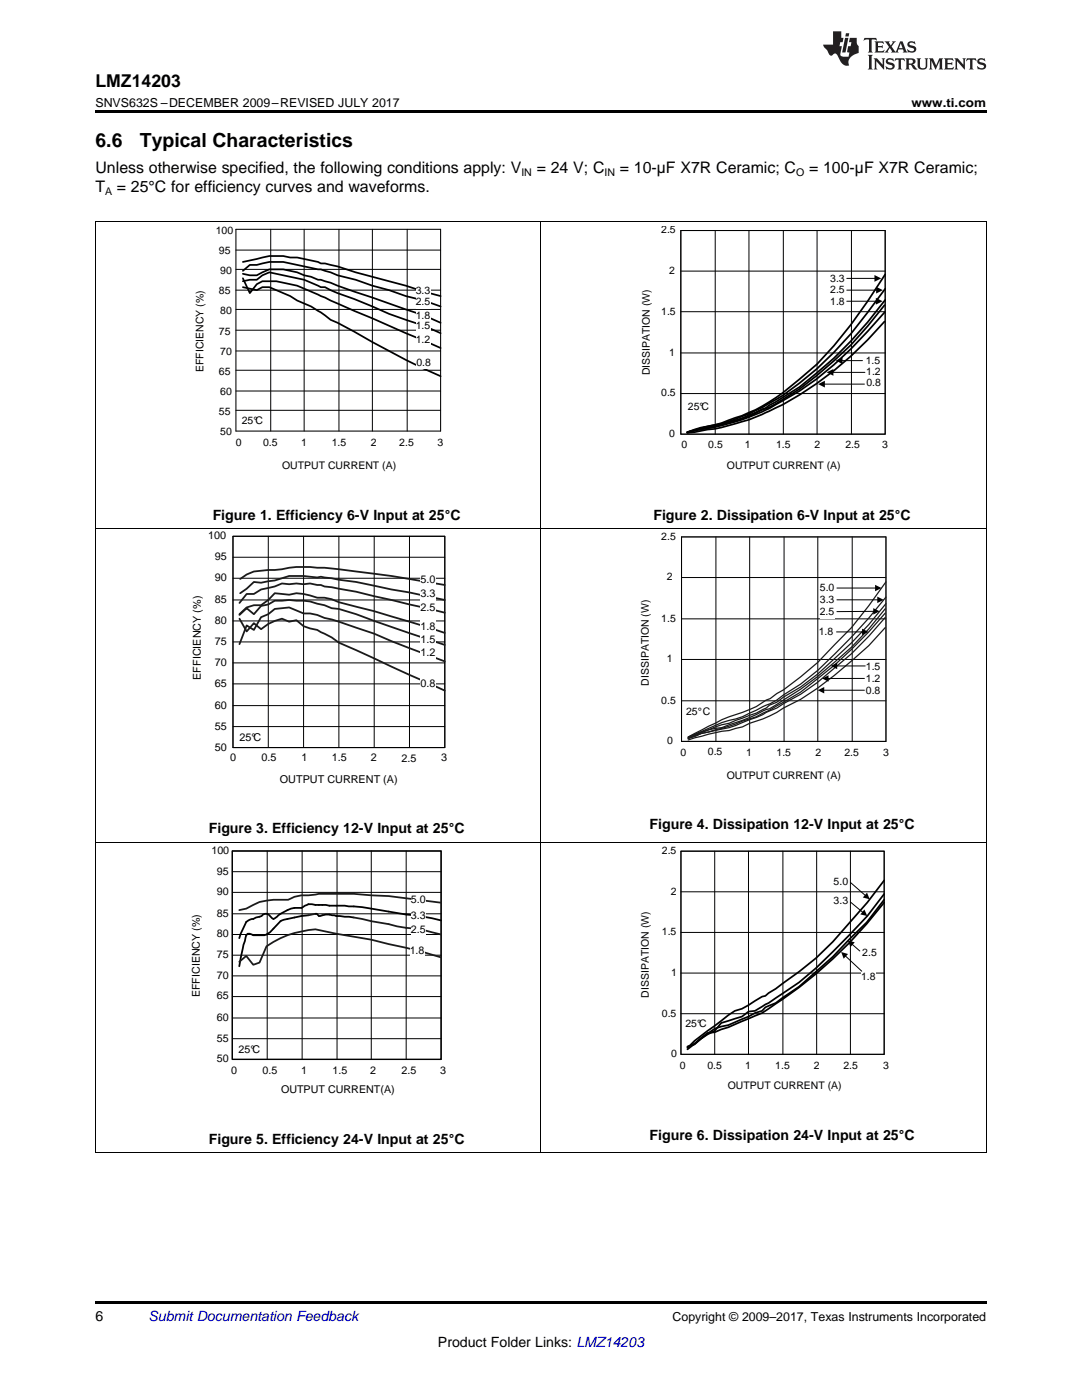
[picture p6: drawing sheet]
<svg xmlns="http://www.w3.org/2000/svg" width="216mm" height="279mm" viewBox="0 0 216 279" stroke-linecap="round" stroke-linejoin="round" font-family="sans-serif">
<path d="M19 259.7h177.8v.5h-177.8z" fill="#000"/>
<g fill="none" stroke="#000" stroke-width=".2">
<path d="M19.1 168.1v61.9M46.4 178.1h41.6M46.4 174h41.6M46.4 169.8h41.6v41.6h-41.6zM53.3 169.8v41.6M60.3 169.8v41.6M67.3 169.8v41.6M74.1 169.8v41.6M81 169.8v41.6M107.9 168.1v61.9M196.8 168.1v61.9M46.4 198.9h41.6"/>
<path d="M46.4 194.8h41.6M46.4 190.6h41.6M46.4 186.5h41.6M46.4 182.4h41.6M46.4 207.3h41.6M46.4 203.2h41.6M19 230h177.8"/>
</g>
<path d="M46.4 169.8h41.6v41.6h-41.6z" fill="none" stroke="#000" stroke-width=".27"/>
<path d="M62.9 182.4l-1.4 .3M70.6 183.1l10.4 2.1a29.3 29.3 0 0 1 7 1.3M88 180.2l-10.4-1.4-7-.4h-7l-2.1 .3h-1.4l-1.3 .3-1.3 .6h-2.9a9.5 9.5 0 0 0-5.5 1.7l-1.4 .3M88 191.1l-3.5-1.1-10.4-2.5-7-1.2-4.2-.8-1.4 .1a18.5 18.5 0 0 0-8.3 3.3l-1.4 3.2-1.3 .4-1.4-1.7-1.4 1.2" fill="none" stroke="#1a1a1a" stroke-width=".36"/>
<path d="M61.5 182.7l-4.1 .7a2.59 2.59 0 0 0-2.1 1.2l-.7 .7a2.74 2.74 0 0 1-2.8 1.3h-1.3a.97 .97 0 0 0-1.4 0l-.5 2-.9 4.2M62.9 182.4h.3l.4 .4h.3a4.4 4.4 0 0 1 3.2 0l3.5 .3M88 183.7l-3.5-.7-3.5-.5-8.7-1.5-3.5-.3-5.9-.1a3 3 0 0 0-2.8 .6 7 7 0 0 0-5.2 2.1l-.3 .1-.3-.1a1.34 1.34 0 0 0-1.8-.8l-.3 .3-1.9 .6a1.88 1.88 0 0 0-1.4 1.2l-1.2 2.6" fill="none" stroke="#000" stroke-width=".36"/>
<g fill="#fff">
<path d="M82 178.2h3v2.6h-3z" fill-rule="evenodd"/>
<path d="M82 181.4h3v2.6h-3z" fill-rule="evenodd"/>
<path d="M82 184.3h3v2.5h-3z" fill-rule="evenodd"/>
<path d="M81.7 188.5h3v2.5h-3z" fill-rule="evenodd"/>
</g>
<path d="M135.9 178h40.5M135.9 169.9h40.5v40.5h-40.5zM142.6 169.9v40.5M149.4 169.9v40.5M156.2 169.9v40.5M163 169.9v40.5M169.7 169.9v40.5M135.9 194.2h40.5M135.9 186.1h40.5M135.9 202.3h40.5" fill="none" stroke="#000" stroke-width=".2"/>
<path d="M135.9 169.9h40.5v40.5h-40.5z" fill="none" stroke="#000" stroke-width=".21"/>
<path d="M176.4 175.7l-3.3 4.4-3.5 4a67.3 67.3 0 0 1-16.2 14.1l-.7 .6-.6 .1-4 2.4-1.5 .4-4 3a37.2 37.2 0 0 0-5.4 4.4M176.4 178.4l-3.3 4.4a144.4 144.4 0 0 1-13.6 13.2l-6.1 4.2-2.8 1.5-1.2 .2-1.3 1-4.2 1.3-1.3 1.5-1.4 .7-2.6 1.9-1.4 .7M176.4 179.5l-3.5 4.6-6.7 6.8-6.7 6-4.7 3.3-2.1 .8-.6 .7-1.5 .5-1.2 .7-4.1 1.7-2.7 .7-4 3.1-1.4 .5M176.4 180.1a92.7 92.7 0 0 1-24.3 22.1l-6.8 2.8-2.7 1-1.4 .2-4 3.2" fill="none" stroke="#000" stroke-width=".35"/>
<g fill="#fff">
<path d="M166.3 174.7h2.9v2.5h-2.9z" fill-rule="evenodd"/>
<path d="M166.3 178.6h2.9v2.5h-2.9z" fill-rule="evenodd"/>
<path d="M172.1 188.9h2.9v2.5h-2.9z" fill-rule="evenodd"/>
<path d="M171.8 193.8h2.9v2.5h-2.9z" fill-rule="evenodd"/>
</g>
<g fill="none" stroke="#000" stroke-width=".2">
<path d="M19.1 105.4v62.7M46.5 119.7h42.3M46.5 115.4h42.3M46.5 111.2h42.3M46.5 107h42.3v42.2h-42.3zM53.5 107v42.2M60.6 107v42.2M67.6 107v42.2M74.7 107v42.2M81.7 107v42.2M107.9 105.4v62.7M196.8 105.4v62.7"/>
<path d="M46.5 136.5h42.3M46.5 132.3h42.3M46.5 128.1h42.3M46.5 123.9h42.3M46.5 145h42.3M46.5 140.8h42.3M19 168h177.8M169.7 176.1l3 2.6M168.7 190.8l3.3 3M169.7 180l2.5 2.1M170 188.4l1.6 1.4"/>
</g>
<path d="M173 178.2l.5 1.3-1.3-.4zM167.8 190l1.4 .4-.9 .9zM169.2 187.7l1.4 .4-.9 .9zM172.5 181.5l.6 1.3-1.4-.3z" fill="#000"/>
<path d="M46.5 107h42.3v42.2h-42.3z" fill="none" stroke="#000" stroke-width=".22"/>
<path d="M47.9 115.5l1.3-.8 1.5-.6 5.6-.5a18.5 18.5 0 0 1 7-.3h1.4a317.4 317.4 0 0 1 24.1 3.4M47.9 118.4l1.3-.9 1.5-1.4 1.4 .2 2.7-.5 2.9-.8h2.9l2.7 .2 .7-.1 7.1 1 17.7 3.6M47.8 120.3l1.4-1.8h1.5l1.4-.9 2.7-.6 1.5-.6 1.4 .2 1.4-.2 1.5 .2 1.3-.2 9.2 1.7 17.7 4.2M47.8 122.6l1.4-1.4 1.5-.4h1.4l1.4-1.1 1.3-1.3 2.9 .3 1.4-.3 1.5 .1 2.7 .8h1.4l1.5 .3 1.4 .6 7.1 1.8 14.1 4.3M47.8 122.7l1.4-1.3 1.5 1.2 1.4-1.7 1.4-.3 1.3-.7 2.9-.2 1.4 .2a11.6 11.6 0 0 1 4.9 .7l2.2 .8 1.4 .1 3.5 1.1 17.7 6.1M47.8 128.6l1.4-3.8 1.5 .9 1.4-2.5 1.4-.6 1.3-1.1 2.9-.3 2.9 1.2a7.6 7.6 0 0 1 4.1 .9l2.9 .8 7.1 2.4 3.4 1.5 10.7 4M47.8 123.5l1.4 2.5 1.5-1.6 1.4 1.2 1.4-1.1 2.8-1 1.4 .6 1.4-.3 1.5 1.2 2.7 .7 2.9 1.5 1.4 1.1 21.2 9.5" fill="none" stroke="#1a1a1a" stroke-width=".36"/>
<g fill="#fff">
<path d="M83.9 135.1h3v2.6h-3z" fill-rule="evenodd"/>
<path d="M83.9 129h3v2.6h-3z" fill-rule="evenodd"/>
<path d="M83.9 126.4h3v2.6h-3z" fill-rule="evenodd"/>
<path d="M83.9 123.8h3v2.6h-3z" fill-rule="evenodd"/>
<path d="M83.9 119.9h3v2.6h-3z" fill-rule="evenodd"/>
<path d="M83.9 117.3h3v2.6h-3z" fill-rule="evenodd"/>
<path d="M83.9 114.4h3v2.6h-3z" fill-rule="evenodd"/>
<path d="M47.8 146h4.8v2.6h-4.8z" fill-rule="evenodd"/>
</g>
<path d="M136 115.3h40.8M136 107.2h40.8v40.8h-40.8zM142.9 107.2v40.8M149.6 107.2v40.8M156.5 107.2v40.8M163.2 107.2v40.8M170 107.2v40.8M136 139.9h40.8M136 131.6h40.8M136 123.5h40.8" fill="none" stroke="#000" stroke-width=".2"/>
<path d="M136 107.2h40.8v40.8h-40.8z" fill="none" stroke="#1a1a1a" stroke-width=".21"/>
<path d="M176.8 116.1l-3.5 4.8-3.4 4.3-6.7 7-3.4 2.9-3.5 2.6-1.3 .7-1.3 1-.8 .3a22.8 22.8 0 0 1-7.4 3.3l-4.1 1.9-4.1 2.2a62 62 0 0 1 10.8-4.1l4.1-2a11.7 11.7 0 0 0 4.1-2.3l3.5-2.2 3.4-2.7a125.8 125.8 0 0 0 13.6-14.6M176.6 121.5a69.9 69.9 0 0 1-13.6 13.6l-3.2 2.4-4.8 3.1-1.5 .9-1.3 .4a30.6 30.6 0 0 1-6.7 2.7l-1.5 .6a12.3 12.3 0 0 0-5.4 1.6l-1.3 .6 2.6-1 2.8-.7a25.8 25.8 0 0 0 5.4-1.8 15.3 15.3 0 0 0 4.8-1.9l6.9-3.9a92 92 0 0 0 16.8-15.8M176.6 125.2l-3.3 3.7a90.3 90.3 0 0 1-13.5 10.7l-6.3 3.3-3.9 1.4-1.5 .8-2.6 .7-1.5 .1-2.6 .6-4.1 1.2M176.8 120.5l-3.5 4.2-3.4 3.6-6.7 6.2-3.4 2.6-3.5 2-1.3 1.1-1.5 .5a13.3 13.3 0 0 1-3.9 2.1l-4.1 1.5-1.5 .3-4.1 1.5-2.6 1.1 1.3-.2 1.3-.6 2.8-.6a21.9 21.9 0 0 0 6.9-2.2l1.3-.4 4.1-1.9 4.8-2.7 3.2-2.4 6.9-5.7 3.4-3.5 3.3-3.8" fill="none" stroke="#1a1a1a" stroke-width=".25"/>
<g fill="#fff">
<path d="M163.6 116.1h2.9v2.5h-2.9z" fill-rule="evenodd"/>
<path d="M163.6 118.5h2.9v2.5h-2.9z" fill-rule="evenodd"/>
<path d="M163.6 120.9h2.9v2.5h-2.9z" fill-rule="evenodd"/>
<path d="M163.4 124.8h2.9v2.5h-2.9z" fill-rule="evenodd"/>
<path d="M172.8 131.8h2.9v2.5h-2.9z" fill-rule="evenodd"/>
<path d="M172.8 136.7h2.9v2.5h-2.9z" fill-rule="evenodd"/>
<path d="M172.8 134.3h2.9v2.5h-2.9z" fill-rule="evenodd"/>
</g>
<path d="M19.1 44.3v61.1M107.9 44.3v61.1M196.8 44.3v61.1M19 105.4h177.8M167 117.4h7.8M167 119.7h8.2M164.3 137.7h8.2M166.9 132.9h5.7M166.9 126.1h5.3M172.5 135.4h-7.3M174.4 122l-7.4 .1" fill="none" stroke="#000" stroke-width=".2"/>
<path d="M174.6 116.7l1.3 .7-1.3 .6zM175.1 119.1l1.2 .6-1.2 .7zM163.2 137.7l1.3-.6v1.3zM164 135.4l1.3-.6v1.2zM165.8 132.9l1.3-.6v1.2zM172 125.5l1.3 .6-1.3 .7zM174.2 121.4l1.3 .6-1.3 .6z" fill="#000"/>
<path d="M47.1 45.8h40.8v40.2h-40.8z" fill-rule="evenodd" fill="#fff"/>
<g fill="none" stroke="#000" stroke-width=".2">
<path d="M47.1 57.9h40.8M47.1 53.8h40.8M47.1 49.9h40.8M54 45.8v40.2M60.7 45.8v40.2M67.6 45.8v40.2M74.3 45.8v40.2M81.2 45.8v40.2M47.1 78h40.8M47.1 73.9h40.8M47.1 70h40.8M47.1 65.9h40.8"/>
<path d="M47.1 61.8h40.8M47.1 81.9h40.8"/>
</g>
<path d="M47.1 45.8h40.8v40.2h-40.8z" fill="none" stroke="#000" stroke-width=".21"/>
<path d="M48.5 52.3l2.7-.6a11.2 11.2 0 0 1 6.7-.3h1.4l4.2 .9 .5 .3h.9l2.5 .6 3.6 1.2 10 2.6 3.6 1.2 3.3 .9M48.5 54.1l1.4-1.2h1.3a12.1 12.1 0 0 1 8.1 0l4.2 .9h.5l3.4 1.1 3.6 .9 3.3 1.2 3.3 .9 3.4 1.2 3.6 .9 3.3 1.2M48.5 54.6l1.4 .3h1.3a6.9 6.9 0 0 1 6.7-.8l4.2 1.1 1.4 .6h.5l2 .6 4.7 1.8 13.9 4.7 3.3 1.5M48.5 56.1l1.4-.3h1.3l1.2-.9 1.3-.5 4.2 .8a15.7 15.7 0 0 1 6.1 2.1h.9l2.5 1.2 3.3 1.2 6.9 2.9 7 2.4 3.3 1.5M48.5 55.5l1.4 3 1.3-1.8 1.2-.6h2.7l1.4 .3a15.2 15.2 0 0 1 5.6 1.8l25.8 11.3M48.5 57.3l2.7 .6 1.2-.6h1.3l4.2 1.8 1.4 .9a24.8 24.8 0 0 1 6.7 3.8l4.7 2.4 3.6 2.1a149.2 149.2 0 0 0 13.6 6.8" fill="none" stroke="#000" stroke-width=".35"/>
<g fill="#fff">
<path d="M83 59.1h2.9v2.5h-2.9z" fill-rule="evenodd"/>
<path d="M83 56.7h2.9v2.5h-2.9z" fill-rule="evenodd"/>
<path d="M83 61.9h2.9v2.5h-2.9z" fill-rule="evenodd"/>
<path d="M83 63.8h2.9v2.5h-2.9z" fill-rule="evenodd"/>
<path d="M83 66.6h2.9v2.5h-2.9z" fill-rule="evenodd"/>
<path d="M83.1 71.1h2.9v2.6h-2.9z" fill-rule="evenodd"/>
<path d="M48.3 82.7h4.6v2.5h-4.6z" fill-rule="evenodd"/>
</g>
<g fill="none" stroke="#000" stroke-width=".2">
<path d="M19 44.3h177.8M135.9 54.1h40.7M135.9 46h40.7v40.6h-40.7zM142.7 46v40.6M149.4 46v40.6M156.3 46v40.6M163 46v40.6M169 55.6h5.7M169 57.9h6M169.9 46v40.6M135.9 78.5h40.7M135.9 70.4h40.7"/>
<path d="M135.9 62.2h40.7M164.4 76.7h8.1M166.1 74.3h6.5M167.9 72h4.2M169 60.1h5.9"/>
</g>
<path d="M135.9 46h40.7v40.6h-40.7z" fill="none" stroke="#000" stroke-width=".21"/>
<path d="M176.6 54.8a101.6 101.6 0 0 1-13.6 17.9l-3.5 3a44.1 44.1 0 0 1-8.8 6.1l-2.7 1.2-1.3 .4a23.9 23.9 0 0 1-6.8 1.9l-2.8 1M176.6 57.6l-3.5 4.7a63.5 63.5 0 0 1-20.9 19 38.6 38.6 0 0 1-10.9 3.8l-4.2 1.2M176.6 59.9a83.8 83.8 0 0 1-17.1 17.3l-4.7 3a39.3 39.3 0 0 1-10.9 4.5l-1.3 .4a20.3 20.3 0 0 0-5.5 1.2M176.5 60.9a74.1 74.1 0 0 1-17 16.7l-3.3 2.1a13.6 13.6 0 0 1-4.2 2.1l-2.6 1.3-4.1 1.3a20.3 20.3 0 0 1-5.4 1.2l-2.8 .7M176.5 62.3a81.7 81.7 0 0 1-17 15.7 49.7 49.7 0 0 1-12.8 6.2l-2.8 .7-5.3 1-1.5 .5 2.8-.4a49.4 49.4 0 0 0 16.3-5.2 71.7 71.7 0 0 0 20.3-16.6" fill="none" stroke="#000" stroke-width=".35"/>
<path d="M174.5 54.9l1.3 .7-1.3 .6zM174.8 59.4l1.3 .7-1.3 .7zM174.8 57.2l1.4 .7-1.4 .7zM163.2 76.7l1.4-.7v1.3zM164.9 74.3l1.4-.7v1.4zM166.8 72l1.3-.7v1.3z" fill="#000"/>
<path d="M19 22h177.8v.5h-177.8z" fill="#000"/>
<g fill="#231f20">
<path d="M172.5 7.6l-.1 .5 .4-.2h.6v.1v2.1l-.2 .4h.9l-.2-.4v-2.1l.1-.1h.5l.5 .2-.2-.5zM174.5 8.3l.2 .3v1.5l-.2 .4h1.8l.2-.6a1.04 1.04 0 0 1-1.3 .2v-.7h.6l.3 .2v-.6l-.3 .2h-.6v-.6l.8-.1 .4 .3-.2-.5zM176.5 8.3l.9 1.1-.9 1.1h.8l-.2-.2 .4-.7 .5 .7-.2 .2h1.5l-.2-.2 .2-.4h.9l.1 .4-.2 .2h1l-.3-.3-.7-1.9h-.5l-.9 2-.8-1 .9-1h-.8l.1 .3-.4 .5-.3-.6 .1-.2zM179.7 8.6l.4 1h-.7zM181.3 8.4a.63 .63 0 0 0-.2 .7 .63 .63 0 0 0 .6 .4l.6 .2 .1 .2a.75 .75 0 0 1-.7 .4 .75 .75 0 0 1-.6-.5l.1 .7 .1-.1a1.11 1.11 0 0 0 1.5-.6 1.13 1.13 0 0 0-1.2-.8l-.1-.4a1.04 1.04 0 0 1 1.2 .2l-.2-.5-.2 .1-.4-.2zM173.2 10.9l.2 .4v2.2l-.2 .4h1l-.3-.4v-2.2l.3-.4zM174.3 11.6l.3 .4v1.5l-.3 .4h.8l-.2-.4v-1.3l1.5 1.7v-1.9l.2-.4h-.7l.2 .4v.9l-1.1-1.3zM177 11.8a.62 .62 0 0 0-.2 .7 .62 .62 0 0 0 .6 .4l.6 .1 .1 .3a.76 .76 0 0 1-.7 .3 .76 .76 0 0 1-.7-.4l.2 .7 .1-.1a1.11 1.11 0 0 0 1.5-.6 1.13 1.13 0 0 0-1.2-.8l-.1-.4a1.04 1.04 0 0 1 1.2 .2l-.2-.6-.2 .1-.5-.1zM178.7 11.6l-.2 .6a.61 .61 0 0 1 .8-.3v1.6l-.2 .4h.9l-.2-.4v-1.6a.63 .63 0 0 1 .7 .3l-.1-.6zM180.6 11.6l.3 .4v1.5l-.3 .4h1l-.2-.2-.1-.8 .6 .2a.76 .76 0 0 0 1.2 .7l-1-1a.58 .58 0 0 0 .6-.5 .58 .58 0 0 0-.5-.6zM181.4 11.9h.1a.45 .45 0 0 1 .5 .1 .45 .45 0 0 1 .1 .5l-.8 .2zM182.9 11.6l.2 .2a2.17 2.17 0 0 0 .3 1.9 .99 .99 0 0 0 1.6-.6v-1.1l.2-.4h-.7l.2 .2a1.92 1.92 0 0 1-.2 1.8 .6 .6 0 0 1-.9-.5v-1.1l.2-.4zM185.4 11.6l.2 .4v1.5l-.2 .4h.7l-.2-.4v-1.4l.8 1.8 .8-1.8v1.4l-.2 .4h.9l-.2-.4v-1.5l.2-.4h-.8l-.6 1.5-.6-1.5zM188.4 11.6l.2 .4v1.5l-.2 .4h1.8l.1-.6a1.04 1.04 0 0 1-1.2 .1v-.6h.5l.4 .2v-.6l-.4 .2h-.5v-.7h.8l.3 .3-.1-.6zM190.5 11.6l.2 .4v1.5l-.2 .4h.7l-.2-.4v-1.3l1.5 1.7v-1.9l.2-.4h-.7l.2 .4v.9l-1.1-1.3zM192.9 11.6l-.1 .6a.61 .61 0 0 1 .7-.3l.1 1.6-.3 .4h1l-.3-.4 .1-1.6a.63 .63 0 0 1 .7 .3l-.1-.6zM195.2 11.8a.62 .62 0 0 0-.2 .7 .62 .62 0 0 0 .6 .4l.6 .1 .1 .3a.76 .76 0 0 1-.7 .3 .76 .76 0 0 1-.6-.4l.1 .7 .1-.1a1.11 1.11 0 0 0 1.6-.6 1.13 1.13 0 0 0-1.3-.8l-.1-.4a1.04 1.04 0 0 1 1.2 .2l-.1-.6-.2 .1-.5-.1z"/>
<path d="M166.2 6.3v2.6h-1.9v.4l.8 .9a.91 .91 0 0 0 1 .8 .56 .56 0 0 1 .5-.3 .56 .56 0 0 1 .5 .3l.4 .8a1.53 1.53 0 0 0 1.9 1.2 1.54 1.54 0 0 1 1-2.1l.9-.3v-1.4a1.52 1.52 0 0 1-.4-1.6h-1.3l-.2 .8h.5l-.2 .8h-.5l-.1 1v.2l.4 .1-.2 .8a1.93 1.93 0 0 1-1.6-.3l.3-1.8h-.5l.2-.8h.4l.2-.8h-.4v-1.3zM168.6 7.6l-.6 2.9h.7l.6-2.9zM168.8 6.6l-.1 .7h.6l.2-.7z"/>
</g>
<g font-size="3.9">
<text x="19" y="29.3">6.6</text>
<text x="27.9" y="29.3">Typical Characteristics</text>
</g>
<text font-size="3.5" x="19" y="17.3">LMZ14203</text>
<g font-size="3.2">
<text x="19" y="34.4">Unless otherwise specified, the following conditions apply: V</text>
<text x="107.1" y="34.4">= 24 V; C</text>
<text x="123.7" y="34.4">= 10-µF X7R Ceramic; C</text>
<text x="161.4" y="34.4">= 100-µF X7R Ceramic;</text>
<text x="19" y="38.3">T</text>
<text x="23.3" y="38.3">= 25°C for efficiency curves and waveforms.</text>
</g>
<g font-size="2.8">
<text x="42.4" y="103.7">Figure 1. Efficiency 6-V Input at 25°C</text>
<text x="130.4" y="103.7">Figure 2. Dissipation 6-V Input at 25°C</text>
<text x="41.7" y="166.3">Figure 3. Efficiency 12-V Input at 25°C</text>
<text x="129.6" y="165.5">Figure 4. Dissipation 12-V Input at 25°C</text>
<text x="129.6" y="227.5">Figure 6. Dissipation 24-V Input at 25°C</text>
<text x="41.7" y="228.3">Figure 5. Efficiency 24-V Input at 25°C</text>
<text x="19" y="263.6">6</text>
<text x="87.4" y="268.9">Product Folder Links: LMZ14203</text>
</g>
<text font-size="2.8" fill="#0000c8" x="29.6" y="263.6">Submit Documentation Feedback</text>
<g font-size="2.5">
<text x="19" y="21.4">SNVS632S –DECEMBER 2009–REVISED JULY 2017</text>
<text x="181.9" y="21.4">www.ti.com</text>
<text x="134.2" y="263.6">Copyright © 2009–2017, Texas Instruments Incorporated</text>
</g>
<g font-size="2.2">
<text x="41.5" y="107.6">100</text>
<text x="42.8" y="111.8">95</text>
<text x="42.8" y="116">90</text>
<text x="83.9" y="119.2">3.3</text>
<text x="83.9" y="116.4">5.0</text>
<text x="42.8" y="124.5">80</text>
<text x="42.8" y="120.3">85</text>
<text x="83.9" y="125.7">1.8</text>
<text x="83.9" y="121.8">2.5</text>
<text x="42.8" y="128.7">75</text>
<text x="83.9" y="130.9">1.2</text>
<text x="83.9" y="128.3">1.5</text>
<text x="40.1" y="135.7" transform="rotate(-90 40.1 135.7)">EFFICIENCY (%)</text>
<text x="42.8" y="137.1">65</text>
<text x="42.8" y="132.9">70</text>
<text x="83.9" y="137.1">0.8</text>
<text x="42.8" y="141.4">60</text>
<text x="42.8" y="149.8">50</text>
<text x="42.8" y="145.6">55</text>
<text x="47.8" y="147.9">25°C</text>
<text x="45.9" y="151.9">0</text>
<text x="52.2" y="151.9">0.5</text>
<text x="60.2" y="151.9">1</text>
<text x="66.2" y="151.9">1.5</text>
<text x="74" y="152">2</text>
<text x="80.1" y="152">2.5</text>
<text x="88.1" y="151.9">3</text>
<text x="55.9" y="156.3">OUTPUT CURRENT (A)</text>
</g>
<g font-size="2.1">
<text x="104" y="35.1">IN</text>
<text x="120.6" y="35.1">IN</text>
<text x="158.9" y="35.1">O</text>
<text x="21" y="38.9">A</text>
<text x="43" y="46.6">100</text>
<text x="131.9" y="46.6">2.5</text>
<text x="43.7" y="50.8">95</text>
<text x="43.7" y="58.8">85</text>
<text x="43.9" y="54.6">90</text>
<text x="83" y="58.6">3.3</text>
<text x="133.5" y="54.7">2</text>
<text x="165.7" y="56.3">3.3</text>
<text x="165.7" y="58.4">2.5</text>
<text x="43.9" y="62.6">80</text>
<text x="83" y="61">2.5</text>
<text x="83" y="63.8">1.8</text>
<text x="83" y="65.7">1.5</text>
<text x="131.9" y="62.8">1.5</text>
<text x="165.7" y="60.8">1.8</text>
<text x="43.7" y="66.8">75</text>
<text x="43.9" y="70.9">70</text>
<text x="83" y="68.5">1.2</text>
<text x="133.5" y="71">1</text>
<text x="40.6" y="74.3" transform="rotate(-90 40.6 74.3)">EFFICIENCY (%)</text>
<text x="43.7" y="74.8">65</text>
<text x="83.1" y="73">0.8</text>
<text x="129.7" y="74.9" transform="rotate(-90 129.7 74.9)">DISSIPATION (W)</text>
<text x="172.7" y="72.7">1.5</text>
<text x="172.8" y="74.9">1.2</text>
<text x="172.9" y="77.1">0.8</text>
<text x="43.7" y="82.8">55</text>
<text x="43.9" y="78.9">60</text>
<text x="131.9" y="79.1">0.5</text>
<text x="137.3" y="81.9">25°C</text>
<text x="43.9" y="86.9">50</text>
<text x="47.1" y="89">0</text>
<text x="48.3" y="84.6">25°C</text>
<text x="52.5" y="89">0.5</text>
<text x="60.1" y="89">1</text>
<text x="66.2" y="88.9">1.5</text>
<text x="74" y="89">2</text>
<text x="79.7" y="89">2.5</text>
<text x="87.3" y="89.1">3</text>
<text x="133.5" y="87.2">0</text>
<text x="136" y="89.3">0</text>
<text x="141.3" y="89.3">0.5</text>
<text x="148.6" y="89.3">1</text>
<text x="154.9" y="89.3">1.5</text>
<text x="162.5" y="89.3">2</text>
<text x="168.7" y="89.3">2.5</text>
<text x="176" y="89.3">3</text>
<text x="56.3" y="93.6">OUTPUT CURRENT (A)</text>
<text x="145" y="93.6">OUTPUT CURRENT (A)</text>
<text x="131.9" y="107.7">2.5</text>
<text x="133.1" y="115.8">2</text>
<text x="163.6" y="118">5.0</text>
<text x="131.9" y="124.1">1.5</text>
<text x="163.6" y="122.8">2.5</text>
<text x="163.6" y="120.3">3.3</text>
<text x="163.4" y="126.6">1.8</text>
<text x="129.5" y="136.9" transform="rotate(-90 129.5 136.9)">DISSIPATION (W)</text>
<text x="133.1" y="132.2">1</text>
<text x="172.8" y="133.7">1.5</text>
<text x="172.8" y="136.2">1.2</text>
<text x="131.9" y="140.4">0.5</text>
<text x="136.9" y="142.7">25° C</text>
<text x="172.8" y="138.5">0.8</text>
<text x="133.1" y="148.5">0</text>
<text x="135.8" y="150.9">0</text>
<text x="141.2" y="150.8">0.5</text>
<text x="145" y="155.5">OUTPUT CURRENT (A)</text>
<text x="148.9" y="150.9">1</text>
<text x="155" y="150.9">1.5</text>
<text x="162.7" y="150.9">2</text>
<text x="168.5" y="150.9">2.5</text>
<text x="176.2" y="150.9">3</text>
<text x="42.2" y="170.4">100</text>
<text x="132.1" y="170.4">2.5</text>
<text x="43.3" y="178.7">90</text>
<text x="43.3" y="174.5">95</text>
<text x="133.9" y="178.5">2</text>
<text x="166.3" y="176.6">5.0</text>
<text x="43.3" y="183">85</text>
<text x="82" y="180.1">5.0</text>
<text x="82" y="183.3">3.3</text>
<text x="166.3" y="180.5">3.3</text>
<text x="43.3" y="191.2">75</text>
<text x="43.3" y="187.1">80</text>
<text x="81.7" y="190.4">1.8</text>
<text x="82" y="186.2">2.5</text>
<text x="132.1" y="186.7">1.5</text>
<text x="172.1" y="190.8">2.5</text>
<text x="43.3" y="195.3">70</text>
<text x="133.9" y="194.8">1</text>
<text x="171.8" y="195.7">1.8</text>
<text x="39.9" y="199" transform="rotate(-90 39.9 199)">EFFICIENCY (%)</text>
<text x="43.3" y="203.7">60</text>
<text x="43.3" y="199.5">65</text>
<text x="129.5" y="199.1" transform="rotate(-90 129.5 199.1)">DISSIPATION (W)</text>
<text x="132.1" y="202.9">0.5</text>
<text x="43.3" y="207.9">55</text>
<text x="136.8" y="204.9">25°C</text>
<text x="43.3" y="212">50</text>
<text x="46.2" y="214.4">0</text>
<text x="47.6" y="210.2">25°C</text>
<text x="52.4" y="214.4">0.5</text>
<text x="60.1" y="214.4">1</text>
<text x="66.3" y="214.4">1.5</text>
<text x="73.9" y="214.4">2</text>
<text x="80.1" y="214.4">2.5</text>
<text x="87.8" y="214.4">3</text>
<text x="133.9" y="211">0</text>
<text x="135.7" y="213.3">0</text>
<text x="141.2" y="213.3">0.5</text>
<text x="148.7" y="213.3">1</text>
<text x="154.7" y="213.3">1.5</text>
<text x="162.4" y="213.3">2</text>
<text x="168.3" y="213.3">2.5</text>
<text x="176.2" y="213.3">3</text>
<text x="56.1" y="218.2">OUTPUT CURRENT(A)</text>
<text x="145.2" y="217.4">OUTPUT CURRENT (A)</text>
</g>
</svg>
